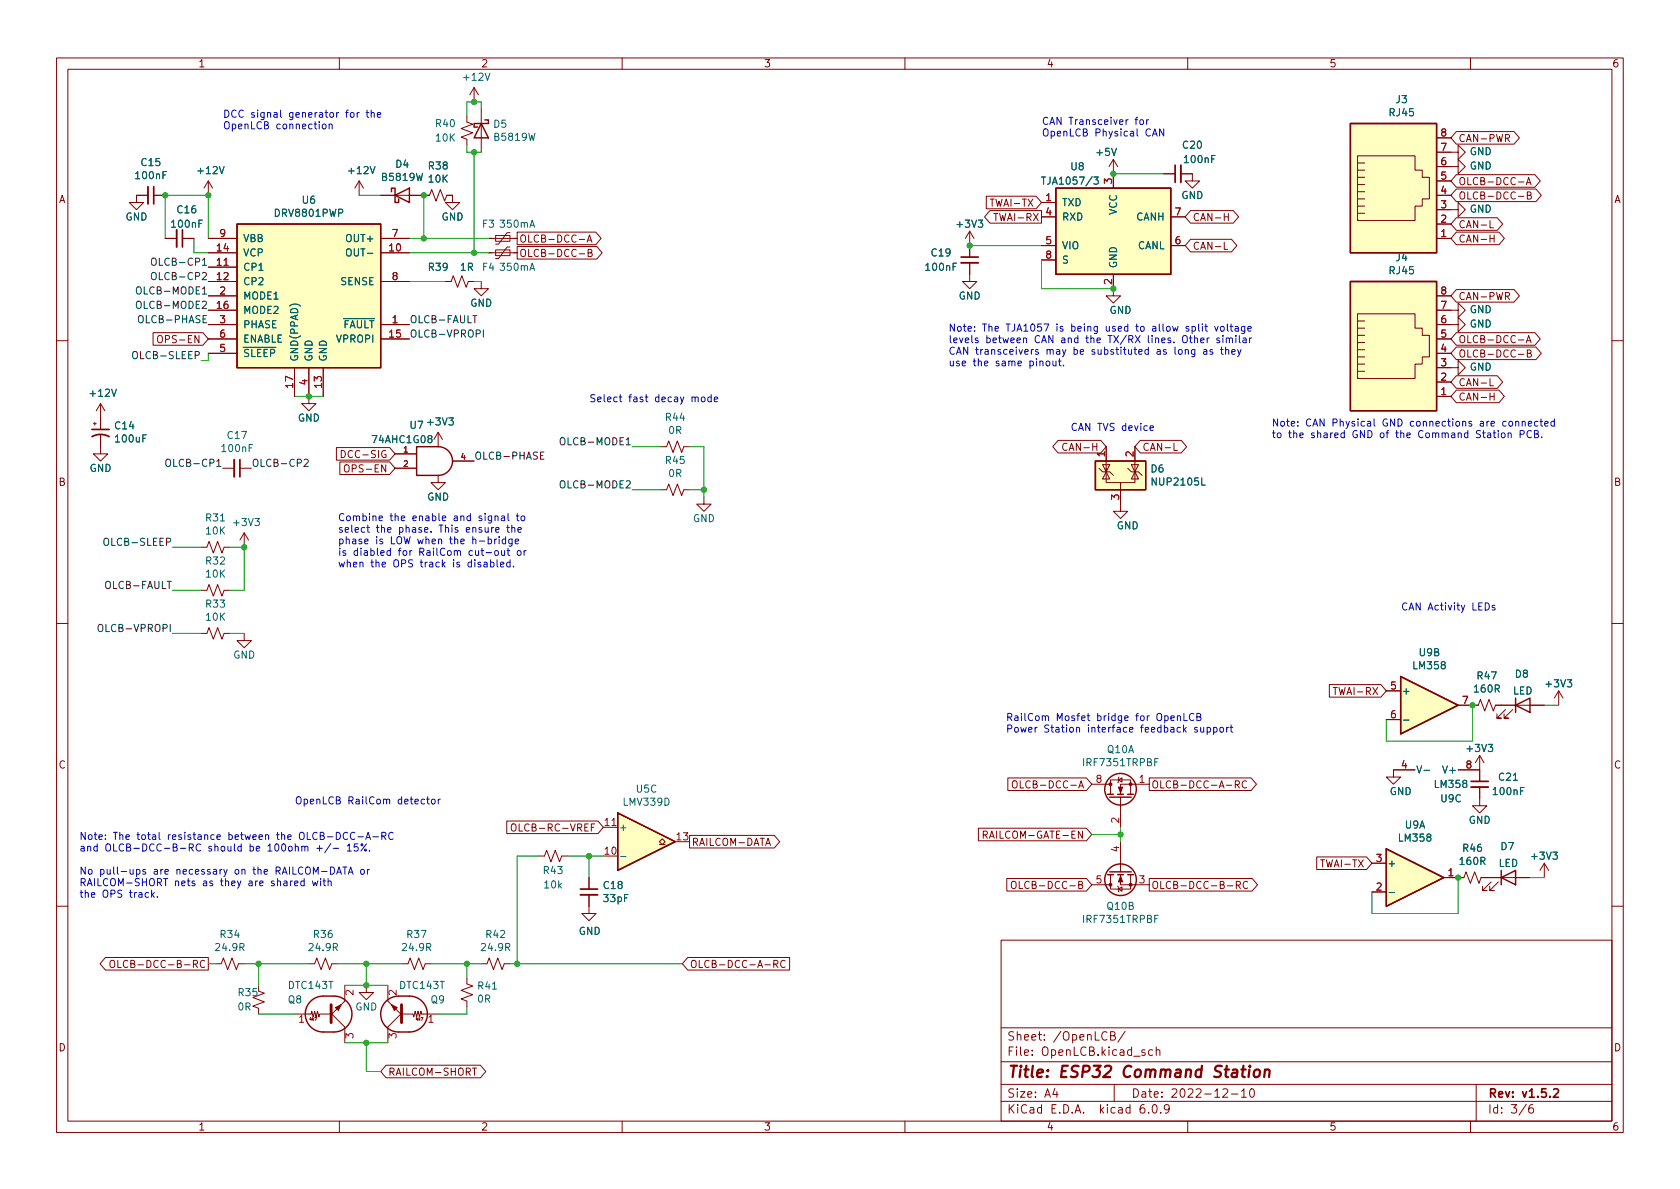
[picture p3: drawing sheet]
<svg xmlns="http://www.w3.org/2000/svg" width="297mm" height="210mm" viewBox="0 0 297 210" stroke-linecap="round" stroke-linejoin="round" font-family="sans-serif">
<g fill="none" stroke="#840000" stroke-width=".18">
<path d="M10 10.2h277v190.1h-277zM12 12.2h273v186.1h-273zM60 10.2v2M83.8 15.5l-.7 1.3M83.8 15.5v2.5M83.8 15.5l.8 1.3M85.1 19.3v7.6M110 10.2v2M160 10.2v2M210 10.2v2M260 10.2v2M26.2 34.5h-2.1v1.3h1.3l-1.3 1.3-1.2-1.3h1.2"/>
<path d="M27.2 34.5h2M36.8 32l-.7 1.3M36.8 32v2.5M36.8 32l.8 1.3M63.5 32l-.8 1.3M63.5 32v2.5M63.5 32l.8 1.3M67.3 34.5h8.6l.4-1 .8 2.1 .8-2.1 .7 2.1 .4-1.1h1v1.3h1.3l-1.3 1.3-1.3-1.3h1.3M82.5 20.6v1l1.1 .4-2.1 .7 2.1 .8-2.1 .8 1 .3v1M174.4 34.7h8.8l.9 1.1-.9 1.1h-8.8zM175 37.2h9.1v2.3h-9.1l-.9-1.2zM184.1 35.8h2.6"/>
<path d="M184.1 38.3h2.6M196.8 28.2l-.7 1.3M196.8 28.2v5.1M196.8 28.2l.8 1.3M205.7 30.7h2.1M207 38.3h2.5M208.8 30.7h2v1.3h1.3l-1.3 1.3-1.3-1.3h1.3M210.5 37.2h7.5l1 1.1-1 1.2h-7.5l-1-1.2zM216.5 38.3h.7M217.2 37.7v1.3M240 37.7h1.3M240 36.4h1.3"/>
<path d="M240 35.2h1.3M240 33.9h1.3M240 32.6h1.3M240 31.4h1.3M240 27.6h10.2v2.5h1.3v1.3h1.2v3.8h-1.2v1.2h-1.3v2.6h-10.2zM240 30.1h1.3M240 28.8h1.3M254 37.1h3.8v-1.3l1.3 1.3-1.3 1.2v-1.2M254 29.5h3.8v-1.3l1.3 1.3-1.3 1.2v-1.2M254 26.9h3.8v-1.3l1.3 1.3-1.3 1.3v-1.3M254 34.5h2.5M254 39.6h2.5"/>
<path d="M254 32h2.5M254 24.4h2.5M257.5 38.5h7.2l1 1.1-1 1.1h-7.2l-1-1.1zM257.5 23.3h10.2l1 1.1-1 1.1h-10.2l-1-1.1zM257.5 33.4h14.1l.9 1.1-.9 1.1h-14.1l-1-1.1zM257.5 30.9h13.9l.9 1.1-.9 1.1h-13.9l-1-1.1zM263.4 39v1.3h.7M266.2 24.4h.6l.1-.2-.1-.3-.6-.1v1.2M266.5 24.4l.4 .6M268.5 34.7h.9M268.5 32.2h.9M269.9 32.7l.4-1.3 .4 1.3"/>
<path d="M270 32.3h.6M270 34.5h.6l.1-.2-.1-.2-.6-.2v1.3h.5l.2-.1 .1-.3-.3-.3M27.1 58.8h8.8l.9 1.1-.9 1.1h-8.8zM28 59.4l.2-.1a.43 .43 0 0 1 .5 .5v.4a.42 .42 0 0 1-.4 .4 .42 .42 0 0 1-.4-.4v-.4zM29.2 42.2h2M32.3 42.2h2M36.8 49.8h5.1M36.8 59.9h5.1M36.8 57.4h5.1M36.8 54.9h5.1M36.8 52.3h5.1M36.8 42.2h5.1"/>
<path d="M36.8 44.7h5.1M36.8 47.2h5.1M67.3 49.8h5.1M67.3 59.9h5.1M67.3 57.4h5.1M67.3 42.2h5.1M67.3 44.7h5.1M78.7 49.8h1.1l.3-1 .8 2 .8-2 .7 2 .4-1h1M85.1 49.8v1.2h1.3l-1.3 1.3-1.3-1.3h1.3M86.4 42.2h5M86.4 44.7h5M87.6 44.2h2.6v1h-2.6z"/>
<path d="M87.6 41.7h2.6v1h-2.6zM90.2 43.7h-.5l-1.6 2h-.5M90.2 41.1h-.5l-1.6 2.1h-.5M91.4 43.6h14.1l1 1.1-1 1.1h-14.1zM91.4 41h13.9l1 1.2-1 1.1h-13.9zM102.4 44.9h1M102.4 42.3h1M103.8 42.8l.4-1.2 .5 1.2M103.9 42.5h.6M104 44.7l.5-.1 .2-.1-.1-.3-.6-.1v1.3h.5l.2-.2v-.3l-.3-.2M171.4 46.5v3.3h1.3l-1.3 1.2-1.2-1.2h1.2M171.4 40.9l-.7 1.3"/>
<path d="M171.4 40.9v4.6M171.4 40.9l.8 1.3M184.1 43.4h2.6M184.1 46h2.6M196.8 48.5v3.8h1.3l-1.3 1.3-1.2-1.3h1.2M207 43.4h2.5M210.5 42.3h7.2l1 1.1-1 1.1h-7.2l-1-1.1zM216.5 42.8v1.3h.6M240 59.3h1.3M240 55.5h10.2v2.5h1.3v1.3h1.2v3.8h-1.2v1.3h-1.3v2.5h-10.2zM240 58h1.3M240 56.8h1.3"/>
<path d="M254 54.9h3.8v-1.3l1.3 1.3-1.3 1.2v-1.2M254 57.4h3.8v-1.3l1.3 1.3-1.3 1.3v-1.3M254 59.9h2.5M254 52.3h2.5M254 42.2h2.5M257.5 58.8h13.9l.9 1.1-.9 1.1h-13.9l-1-1.1zM257.5 41h7.5l1 1.2-1 1.1h-7.5l-1-1.1zM257.5 51.2h10.2l1 1.1-1 1.1h-10.2l-1-1.1zM263.4 42.2h.8M264.2 41.6v1.2M266.2 52.4l.6-.1 .1-.2-.1-.3-.6-.1v1.3M266.5 52.4l.4 .6"/>
<path d="M10 60.2h2M16.5 74.9h.5M16.8 74.7v.5M17.8 77v3.3h1.2l-1.2 1.2-1.3-1.2h1.3M17.8 71.4l-.8 1.2M17.8 71.4v4.5M17.8 71.4l.7 1.2M36.8 62.5h5.1M52.1 65v5.1M54.6 65v6.4h1.3l-1.3 1.2-1.3-1.2h1.3M57.1 65v5.1M59.5 79.1h9.4l.9 1.2-.9 1.1h-9.4z"/>
<path d="M60.3 79.7a.64 .64 0 0 1 .8 .6 .64 .64 0 0 1-.8 .6zM77.5 76.4l-.8 1.3M77.5 76.4v2.6M77.5 76.4l.7 1.3M116.8 79h1.1l.3-1 .8 2 .8-2 .7 2 .4-1h1M187.1 77.9h7.5l1 1.1-1 1.1h-7.5l-1-1.1zM188.7 78.5a.6 .6 0 0 0-.9 .4 .6 .6 0 0 0 .6 .8l.3-.2M195.6 79v4.4M200.7 79v4.4M201.6 77.9h7.3l.9 1.1-.9 1.1h-7.3l-.9-1.1zM207.6 78.4v1.3h.6M240 65.7h1.3"/>
<path d="M240 64.4h1.3M240 63.1h1.3M240 61.8h1.3M240 60.6h1.3M254 65h3.8v-1.3l1.3 1.3-1.3 1.3v-1.3M254 70.1h2.5M254 67.6h2.5M254 62.5h2.5M257.5 66.4h7.2l1 1.2-1 1.1h-7.2l-1-1.1zM257.5 61.4h14.1l.9 1.1-.9 1.1h-14.1l-1-1.1zM257.5 69h7.5l1 1.1-1 1.1h-7.5l-1-1.1zM263.4 67v1.2h.7"/>
<path d="M263.4 70.1h.8M264.2 69.5v1.3M268.5 60.1h.9M268.5 62.7h.9M269.9 60.6l.4-1.3 .4 1.3M270 60.2h.6M270 62.5l.6-.1 .1-.2-.1-.2-.6-.1v1.2h.5l.2-.1 .1-.3-.3-.2M285 60.2h2M35.6 96.8h1l.4-1 .7 2 .8-2 .7 2 .4-1h1M39.4 82.8h2M42.4 82.8h2M43.2 94.2l-.8 1.3"/>
<path d="M43.2 94.2v2.6M43.2 94.2l.7 1.3M60.1 81.7h8.8l.9 1.1-.9 1.1h-8.8zM61.1 82.3l.1-.1a.43 .43 0 0 1 .5 .4v.4a.42 .42 0 0 1-.4 .5 .42 .42 0 0 1-.4-.5v-.4zM69.8 80.3h3.9M69.8 82.8h3.9M77.5 84.1v1.2h1.2l-1.2 1.3-1.3-1.3h1.3M80 81.5h3.8M116.8 86.6h1.1l.3-1 .8 2 .8-2 .7 2 .4-1h1M124.5 87.9v1.2h1.2l-1.2 1.3-1.3-1.3h1.3M194.3 82.8l.6 .6h1.3l.6 .7M195.6 83.4v1.9h5.1v-1.9"/>
<path d="M195.6 83.4l.6 1.3h-1.3zM195.6 82.8v.6l.6-1.2h-1.3l.7 1.2M198.1 85.3v5.1h1.3l-1.3 1.3-1.3-1.3h1.3M199.4 82.8l.6 .6h1.3l.6 .7M200 82.2h1.3l-.6 1.2zM200.7 83.4l.6 1.3h-1.3zM10 110.2h2M35.6 112h1l.4-1 .7 2 .8-2 .7 2 .4-1h1M35.6 104.4h1l.4-1 .7 2 .8-2 .7 2 .4-1h1M43.2 112v1.3h1.2l-1.2 1.2-1.3-1.2h1.3M285 110.2h2M178.2 137.6h13.9l.9 1.1-.9 1.1h-13.9z"/>
<path d="M179.1 138.3l.2-.2a.43 .43 0 0 1 .5 .4v.4a.42 .42 0 0 1-.4 .5 .42 .42 0 0 1-.4-.5zM193 138.7h3.3M197.7 137.9l.7-.4v.8zM197.9 137.4l-.2 .1v.8l-.1 .1M203.2 138.7h-5.1v1.8M203.2 137.6h18l1 1.1-1 1.1h-18zM218.4 138.7h.6l.1-.2v-.3l-.7-.1v1.2M218.7 138.7l.4 .6M220.4 138.2a.6 .6 0 0 0-.8 .4 .6 .6 0 0 0 .6 .7l.2-.1M235 121.1h9.2l.9 1.1-.9 1.1h-9.2zM245.1 122.2h2.5M245.1 127.2h2.5"/>
<path d="M250.2 136.1h-3.8v1.3h1.2l-1.2 1.3-1.3-1.3h1.3M257.8 124.7h3.6l.3-1 .8 2 .8-2 .7 2 .4-1h8.6M257.8 136.1h3.8M261.6 139.2v3.3h1.3l-1.3 1.3-1.3-1.3h1.3M261.6 133.6v4.6M261.6 133.6l-.7 1.3M261.6 133.6l.8 1.3M266.2 125.5l-1.5 1.5h.7h-.7v-.8M267.5 125.5l-1.6 1.5h.8h-.8v-.8M275.6 122.2l-.8 1.2M275.6 122.2v2.5M275.6 122.2l.8 1.2"/>
<path d="M89.6 145.2h16.1l1 1.1-1 1.1h-16.1zM90.5 145.9l.2-.2a.43 .43 0 0 1 .5 .4v.4a.42 .42 0 0 1-.4 .5 .42 .42 0 0 1-.4-.5zM95.2 151.4h1.1l.3-1 .8 2 .8-2 .7 2 .4-1h1M104.1 158.2v3.3h1.3l-1.3 1.3-1.2-1.3h1.2M104.1 155.2v2M106.7 146.3h2.5M116.6 149.3h.5l-.5-.5 .5-.5 .5 .5-.5 .5h.5M121.9 147.7h15l1 1.1-1 1.1h-15zM135.4 149.5l.4-1.3 .4 1.3M173 146.5h19.1l.9 1.1-.9 1.1h-19.1zM173.9 147.6h.6l.1-.2-.1-.3-.6-.1v1.2M174.2 147.6l.4 .6"/>
<path d="M178 155.3h14.1l.9 1.2-.9 1.1h-14.1zM178.9 156l.2-.1a.43 .43 0 0 1 .6 .4v.4a.42 .42 0 0 1-.5 .4 .42 .42 0 0 1-.4-.4zM193 156.5h3.3M196.3 140.5v-2.6h3.6v2.6M196.3 154.7v2.5h3.6v-2.5M197.6 156.7l.1 .1v.8l.2 .1M197.7 157.2l.7-.4v.8zM198.1 154.7v1.8h5.1M198.1 141v5.3M198.1 148.8v5.4M203.2 155.3h18.2l.9 1.2-.9 1.1h-18.2zM218.6 156.5h.6l.1-.2v-.3l-.7-.1v1.2"/>
<path d="M218.9 156.5l.4 .6M220.6 156a.6 .6 0 0 0-.8 .4 .6 .6 0 0 0 .5 .7l.3-.1M232.8 151.5h8.8l1 1.1-1 1.2h-8.8zM242.6 157.7h2.5M242.6 152.6h2.5M255.3 155.2h3.5l.4-1 .8 2 .7-2 .8 2 .4-1h8.6M263.7 156l-1.6 1.5h.8h-.8v-.8M264.9 156l-1.5 1.5h.8h-.8v-.8M273 152.6l-.7 1.3M273 152.6v2.6M273 152.6l.8 1.3M10 160.2h2"/>
<path d="M18.6 169.3h18.2v2.2h-18.2l-.9-1.1zM19.5 170l.2-.2a.43 .43 0 0 1 .6 .4v.5a.42 .42 0 0 1-.4 .4 .42 .42 0 0 1-.5-.4zM20.8 169.8v1.3h.6M38.1 170.4h1l.4-1 .8 2 .7-2 .8 2 .4-1h1M45.7 174.2v1.1l1 .3-2 .8 2 .8-2 .7 1 .4v1M52.1 179.3h2.9l.1-.5 .3 1 .2-1 .3 1 .2-1 .3 1 .1-.5h1.9M54.6 170.4h1l.4-1 .8 2 .7-2 .8 2 .4-1h1M58.4 179.1l2.6 2.5v2.8M61 174.2v2.8l-2.6 2.6M64.8 174.2v1.3h1.2l-1.2 1.3-1.3-1.3h1.3M68.6 174.2v2.8l2.5 2.6M71.1 170.4h1l.4-1 .8 2 .7-2 .8 2 .4-1h1"/>
<path d="M71.1 179.3h1.9l.2 .5 .2-1 .3 1 .2-1 .3 1 .2-1 .1 .5h3M71.1 179.1l-2.5 2.5v2.8M82.5 173v1l1.1 .4-2.1 .7 2.1 .8-2.1 .8 1 .3v1M85.1 170.4h1l.4-1 .7 2 .8-2 .8 2 .4-1h1M121.6 169.3h18v2.2h-18l-1-1.1zM136.8 170.5l.6-.1 .1-.2v-.3l-.7-.1v1.3M137.1 170.5l.4 .6M138.8 169.9a.6 .6 0 0 0-.8 .5 .6 .6 0 0 0 .6 .7l.2-.1M177 166.3h108v32h-108zM285 160.2h2M60 198.3v2M68.3 188.4h16.6l1 1.1-1 1.1h-16.6l-1-1.1z"/>
<path d="M83.5 188.9h.8M110 198.3v2M160 198.3v2M177 194.8h108M177 191.8h108M177 187.8h108M177 181.8h108M186.5 192.5l-.4 1h1M186.9 193v1M196.4 183.1h.5l.2-.1v-.3l-.1-.2-.6-.1v1.5h.5l.3-.3a.39 .39 0 0 0-.3-.5M197 191.8v3M198.9 182.4l-1.3 1.9"/>
<path d="M202.3 195.3a.59 .59 0 0 0-.7 .7v.5l.1 .3h.4l.3-.1v-.5l-.1-.2-.4-.1-.3 .3M202.4 185.7l-.3-.1-.2 .2v.3l.5 .1v.4h-.5M203.1 196.7v.1M203.8 185.7l-.4-.1-.3 .3v.4l.1 .3h.6M203.9 195.4l.2-.1a.81 .81 0 0 1 .6 .7 .81 .81 0 0 1-.3 .8h-.2a.81 .81 0 0 1-.6-.6 .81 .81 0 0 1 .3-.8zM204.4 185.8l.2-.2 .4 .1 .1 .9M204.4 185.1v1.5M205.2 196.7v.1M206.7 196l-.3 .3h-.3l-.2-.3 .1-.6 .4-.1 .2 .2a.99 .99 0 0 1-.3 1.3h-.3M210 198.3v2M216.2 192.7l.6-.2 .2 .2 .1 .3-1 1h1M217.7 193.5h1.2"/>
<path d="M219.5 193l.4-.5v1.5M219.5 194h.9M221.1 192.7l.2-.2a.81 .81 0 0 1 .6 .7 .81 .81 0 0 1-.3 .8h-.2a.81 .81 0 0 1-.3-1.3zM260 198.3v2M261 191.8v6.5M269.9 195.3l-1.3 1.9M271 195.3a.6 .6 0 0 0-.7 .7v.5l.1 .3h.5l.2-.1 .1-.5-.2-.2-.4-.1-.3 .3"/>
</g>
<path d="M27.2 33v3.1M207.8 29.2v3.1M32.3 40.6v3.1M169.9 45.5h3.1M16.3 75.9h3M16.3 77.2a3.2 3.2 0 0 1 3 0M42.4 81.3v3M260.1 138.2h3M102.6 157.2h3.1M274.7 192.7l.6-.2 .2 .2 .1 .3-1 1h1" fill="none" stroke="#840000" stroke-width=".3"/>
<path d="M219.5 189.1h.8M219.9 188.5l-.3 1.7 .1 .2 .4 .1M220.9 189.1l-.1 1.4M221 188.5l-.1 .1 .1 .1 .1-.1-.1-.1v.2M221.8 189.3a.52 .52 0 0 1 .6-.2 .52 .52 0 0 1 .4 .4l-.1 .6a.55 .55 0 0 1-.5 .4 .55 .55 0 0 1-.5-.4zM223.7 189.3a.49 .49 0 0 1 .8 .1l-.1 1.1M223.7 189.1l-.2 1.4" fill="none" stroke="#840000" stroke-width=".4"/>
<g fill="none" stroke="#840000" stroke-width=".25">
<path d="M41.9 39.6h25.4v25.4h-25.4zM69.2 33.9v-.6h.6v2.5h.7v-.6M69.8 34.5l2.6-1.2v2.5zM85.1 21.8l1.3 2.6h-2.6zM85.7 21.2h.7v.6h-2.6v.7h.7M186.7 33.3h20.3v15.2h-20.3zM238.8 21.8h15.2v22.9h-15.2zM238.8 49.8h15.2v22.8h-15.2zM73.7 79h3.8a2.54 2.54 0 0 1 2.5 2.5 2.54 2.54 0 0 1-2.5 2.6h-3.8zM193.7 81.5h8.9v5.1h-8.9zM247.6 119.6l10.2 5.1-10.2 5.1zM268 124.7l2.5-1.3v2.6z"/>
<path d="M268 123.4v2.6M109.2 143.8l10.2 5-10.2 5.1zM195.8 140.5h1M195.8 154.7h1M196.2 141h3.8M196.2 154.2h3.8M197.6 140.5h1M197.6 154.7h1M199.4 140.5h1M199.4 154.7h1M245.1 150.1l10.2 5.1-10.2 5.1zM265.4 155.2l2.6-1.3v2.6z"/>
<path d="M265.4 153.9v2.6M54.9 177.1a3.2 3.2 0 0 1 2.2-1h2a3.2 3.2 0 0 1 3.1 3.2 3.2 3.2 0 0 1-3.1 3.2h-2a3.2 3.2 0 0 1-2.9-2 3.2 3.2 0 0 1 .7-3.4zM70.5 176.1a3.2 3.2 0 0 0-3.2 3.2 3.2 3.2 0 0 0 3.2 3.2M70.5 176.1h1.9a3.2 3.2 0 0 1 3.2 3.2 3.2 3.2 0 0 1-3.2 3.2h-1.9"/>
<circle cx="198.1" cy="139.6" r="2.79"/>
<circle cx="198.1" cy="155.6" r="2.79"/>
</g>
<g fill="#ffffc2" stroke="#ffffc2" stroke-width=".18">
<path d="M245.1 150.1l10.2 5.1-10.2 5.1z"/>
<path d="M247.6 119.6l10.2 5.1-10.2 5.1z"/>
<path d="M238.8 49.8h15.2v22.8h-15.2z"/>
<path d="M193.7 81.5h8.9v5.1h-8.9z"/>
<path d="M238.8 21.8h15.2v22.9h-15.2z"/>
<path d="M186.7 33.3h20.3v15.2h-20.3z"/>
<path d="M109.2 143.8l10.2 5-10.2 5.1z"/>
<path d="M41.9 39.6h25.4v25.4h-25.4z"/>
</g>
<path d="M184.1 31.3h.8M193.4 31.3h.8l-.4 .5 .3 .1v.6l-.2 .1-.5-.1M61.4 44.1l.2-.1a.43 .43 0 0 1 .5 .4v.4a.42 .42 0 0 1-.4 .5 .42 .42 0 0 1-.4-.5v-.4zM248.2 127.3h.9M251.8 136.2h1M109.7 151.5h1M245.6 157.8h1" fill="none" stroke="#006464" stroke-width=".18"/>
<g fill="#840000" stroke="#840000" stroke-width=".18">
<path d="M197.7 139.2h.8l-.4 1z"/>
<path d="M59.3 178.2l1-.5-.5 1z"/>
<path d="M69.2 177.7l1 .5-.5 .5z"/>
<path d="M198.1 154.9l.4 1.1h-.8z"/>
<circle cx="199.9" cy="138.7" r=".25"/>
<circle cx="196.3" cy="138.7" r=".25"/>
<circle cx="199.9" cy="156.5" r=".25"/>
<circle cx="196.3" cy="156.5" r=".25"/>
</g>
<path d="M26.2 33v3.1M208.8 29.2v3.1M31.2 40.6v3.1M169.9 46.5h3.1M41.4 81.3v3M260.1 139.2h3M102.6 158.2h3.1" fill="none" stroke="#840000" stroke-width=".33"/>
<g fill="#840000" stroke="#840000" stroke-width=".51">
<path d="M58.5 177.7v3.1z"/>
<path d="M71 177.7v3.1z"/>
</g>
<g fill="none" stroke="#0f0f0f" stroke-width=".18">
<path d="M24.2 53.4l.2-.1a.43 .43 0 0 1 .6 .4v.4a.42 .42 0 0 1-.5 .5 .42 .42 0 0 1-.4-.5zM24.2 50.9l.2-.2a.43 .43 0 0 1 .6 .5v.4a.42 .42 0 0 1-.5 .4 .42 .42 0 0 1-.4-.4zM24.7 55.9l.1-.1a.43 .43 0 0 1 .5 .4v.5a.42 .42 0 0 1-.4 .4 .42 .42 0 0 1-.4-.4v-.5zM27 45.7l.1-.1a.43 .43 0 0 1 .5 .5v.4a.42 .42 0 0 1-.4 .4 .42 .42 0 0 1-.4-.4v-.4zM27 48.2h.1a.43 .43 0 0 1 .5 .4v.4a.42 .42 0 0 1-.4 .5 .42 .42 0 0 1-.4-.5v-.4zM83.6 55.8h.7M85.5 58.3v1.3M23.6 62.2h.2a.43 .43 0 0 1 .5 .4v.4a.42 .42 0 0 1-.4 .4 .42 .42 0 0 1-.5-.4v-.4zM96.2 79.9h-.6v1.3h.6M99.2 77.5l.1-.1a.43 .43 0 0 1 .6 .4v.4a.42 .42 0 0 1-.4 .5 .42 .42 0 0 1-.5-.5v-.4zM18.6 95.2h.1a.43 .43 0 0 1 .5 .4v.4a.42 .42 0 0 1-.4 .5 .42 .42 0 0 1-.4-.5v-.4zM29.5 81.3l.1-.1a.43 .43 0 0 1 .6 .4v.5a.42 .42 0 0 1-.5 .4 .42 .42 0 0 1-.4-.4v-.5z"/>
<path d="M53.8 81.3l.5-.1 .2 .4-.8 .9h.8M95.6 80.5h.4M99.2 85.1l.1-.1a.43 .43 0 0 1 .6 .4v.5a.42 .42 0 0 1-.4 .4 .42 .42 0 0 1-.5-.4v-.5zM17.5 110.5l.1-.1a.43 .43 0 0 1 .6 .4v.5a.42 .42 0 0 1-.4 .4 .42 .42 0 0 1-.5-.4v-.5z"/>
</g>
<g fill="none" stroke="#0000c2" stroke-width=".18">
<path d="M62.1 20l.3-.1 .2 .2v.4l-.2 .2h-.3l-.2-.2zM63.2 19.9v.8M63.5 19.9l-.3 .2M64.7 19.9h.5M64.9 19.5v1.1l.3 .1M65.6 19.5v1.2M57 22.1l.2-.2 .4 .2v.4l-.1 .2-.3 .1-.2-.1zM58.2 22.1l.2-.2 .3 .1v.8M58.2 21.9v.9M65.6 20l.2-.1 .3 .1 .1 .7M66.7 20.3l.6-.1v-.2l-.4-.1-.2 .2 .1 .6h.5M200.7 21.2h.5"/>
<path d="M201.2 20.7l-.3 .2v1.1M201.6 21.2h.3l.3 .2v.4l-.3 .2h-.3l-.1-.2zM202.7 21.2v.8M203.1 21.2l-.4 .2M203.8 24.1l.4-1.3 .4 1.3M203.9 23.7h.6M205.8 22.8v1.3l-.8-1.3v1.3M210.8 57.8l.3-.1 .3 .3-.1 .5h-.5M210.8 57.7v1.3M211.2 59.9l.2-.1h.3v.8M211.9 57.3v1.1l.2 .2M212.6 57.3v.1"/>
<path d="M212.6 57.7v.9M213 57.7h.5M213.2 57.3v1.1l.3 .2M213.4 59.8v.8M213.8 59.8l-.4 .2M214.8 57.7l.3 .9 .3-.9M215.6 59.8h-.3l-.2 .1 .1 .2 .4 .1v.3h-.5M215.9 57.8l.3-.1 .3 .3v.3l-.3 .3-.3-.1-.1-.2zM216.2 59.3v.2M216.2 59.8v.8M216.8 59.9l.2-.1h.3l.1 .8M216.8 59.8v.8"/>
<path d="M217 57.3v1.1l.2 .2M217.4 59.9l.1-.1h.4v.8M217.5 57.7h.5M217.7 57.3v1.1l.3 .2M218.4 57.8h.5v.8M218.5 59.3v.2M218.5 59.8v.8M218.9 58l-.4 .1-.2 .2 .2 .3 .4-.1M219.1 59.3v1.1l.2 .2M219.8 59.8h.5v.8M220.1 57.7v1l-.3 .3-.3-.1M220.1 57.8l-.4-.1-.2 .3 .1 .5h.5"/>
<path d="M220.6 58.1l.6-.1v-.2l-.4-.1-.2 .2 .1 .6h.5M220.9 59.8v.8M221.3 59.8l-.4 .2M122.9 70.4l.2-.2 .3 .1v.7M124.1 70.3l.3-.1 .3 .2v.4l-.3 .2h-.3l-.1-.2zM125.7 70.3l-.3-.1-.3 .2 .2 .6h.4M125.7 69.8v1.2M126.3 70.6l.6-.1-.1-.2-.3-.1-.2 .2 .1 .6h.4M185.1 63.9h.3l.2 .2v.4l-.2 .2-.3-.1-.1-.1zM186.2 63.9v.7l.3 .1 .2-.1M186.7 63.9v.8M187.1 63.9h.5"/>
<path d="M187.3 63.4v1.1l.3 .2M188 64.6v.1M203.3 75.7l.6-.1v-.3h-.4l-.2 .2 .1 .6h.5M209.6 61.9l.1-.1 .3 .1 .1 .8M211.3 61.8v1l-.3 .3-.3-.1M211.3 61.9l-.4-.1-.2 .2 .1 .6h.5M212.3 60.2l.6-.1-.1-.3h-.3l-.2 .1v.6h.5M212.8 61.9h.5l.1 .8M213.4 62.1l-.4 .1-.2 .2 .2 .3 .4-.1M214.4 61.9l-.3-.1-.2 .2 .1 .2 .4 .1v.3h-.5M215.8 61.8h.5M216 61.4v1.1l.3 .2"/>
<path d="M216.7 61.9l.2-.1 .3 .1v.8M216.7 61.4v1.3M217.8 62.2l.6-.1-.1-.2-.3-.1-.2 .2 .1 .6h.4M218.8 61.8l.3 .9M219.4 61.8l-.4 1.2-.2 .1M220.3 60.1h-.4l-.2 .2 .2 .3 .4-.1M264 76.6h.5M264.2 76.1v1.1l.3 .2M264.9 76.6v.8M265.5 76.7l.2-.1 .3 .1 .1 .5-.1 .1-.3 .1-.2-.1zM266.7 76.7l.1-.1h.3l.1 .8M266.7 76.6v.8"/>
<path d="M266.8 74.6l.2-.1 .4 .1v.5l-.1 .2-.3 .1-.2-.2zM268 74.6l.2-.1 .3 .1v.8M268 74.5v.9M268.8 76.8l.6-.1 .1-.1-.1-.4-.6-.1v1.3M269.1 74.6l.2-.1 .3 .1 .1 .8M269.1 74.5v.9M270.2 74.9l.6-.1v-.2l-.4-.1-.2 .2 .1 .6h.5M270.8 76.2a.6 .6 0 0 0-.9 .5 .6 .6 0 0 0 .6 .7l.3-.1M271.3 76.7h.6l.1-.2-.1-.3-.6-.1v1.3h.5l.2-.1v-.3l-.3-.3M271.9 74.6l-.3-.1-.3 .2 .1 .6h.5M272.3 74.5h.5M272.5 74.1v1.1l.3 .2"/>
<path d="M272.6 77.3v.1M273.1 74.9l.6-.1v-.2l-.4-.1-.2 .2 .1 .6h.5M274.8 74.6l-.3-.1-.3 .2 .1 .6h.5M274.8 74.1v1.3M85.6 99.5h.5v.8M85.8 93.3v.8h.3l.2-.1M86 97.7h.9M86.1 99.7l-.4 .1-.2 .2 .2 .3 .4-.1M86.3 95.4l.4-.1 .2 .3-.1 .5h-.5M86.3 93.3v.8M86.3 94.9v1.3M86.7 99.5l.4-.1 .2 .3-.1 .5h-.5"/>
<path d="M86.7 99v1.3M86.9 91.2v1.1l-.2 .2-.3-.1M86.9 91.3l-.3-.1-.3 .3 .1 .5h.5M86.9 93.3v.8M87.3 93.3l-.4 .2M87.5 95.3v.9M87.5 91.4l.2-.2 .3 .1 .1 .8M87.5 97.5l.2-.1 .4 .1v.5l-.1 .2h-.3l-.2-.1zM87.5 91.2v.9M87.6 93.7l.7-.1-.1-.3h-.4l-.2 .2 .1 .6h.5M87.8 95.3l-.3 .3M87.9 99v1.1l.2 .2"/>
<path d="M88.3 94.9v.1M88.3 95.3v.9M88.5 99.8l.6-.1-.1-.2-.3-.1-.2 .2 .1 .6h.4M88.7 91.3h.5v.8M88.7 97.4v.8h.3l.2-.1M89.2 91.5l-.4 .1-.2 .2 .2 .3 .4-.1M89.2 97.4v.8M89.4 95.4l-.4-.1-.2 .3 .1 .5h.5M89.4 94.9v1.3M89.6 93.3h.5M89.6 97.4h.5M89.8 92.9v1l.3 .2"/>
<path d="M89.8 90.8v1.1l.2 .2M89.8 96.9v1.1l.3 .2M90.2 99.5l-.4-.1-.2 .3 .1 .5h.5M90.2 99v1.3M90.5 93.4l.2-.1h.3v.8M90.5 92.9v1.2M90.5 95.3v1l-.2 .3-.3-.1M90.5 95.4l-.3-.1-.3 .3 .2 .5h.4M91.1 95.7l.6-.1-.1-.2-.3-.1-.2 .2 .1 .6h.4M91.3 91.2h.5M91.5 90.8v1.1l.3 .2M91.6 93.7l.6-.1-.1-.3h-.3l-.2 .2v.6h.5"/>
<path d="M91.6 97.4h.3l.2 .2v.4l-.2 .2h-.3l-.1-.2zM92.2 91.3l.3-.1 .3 .3v.3l-.3 .3-.3-.1-.1-.2zM92.7 97.4v.8M93 97.4l-.3 .2M90.8 100.1v.2M262.6 106.6a.64 .64 0 0 1 .7 .6 .64 .64 0 0 1-.7 .7zM264.3 107.1l-.3-.1-.2 .2 .1 .2 .4 .1v.3h-.5M207 127l.6-.1v-.3h-.4l-.2 .2 .1 .6h.5M208.2 126.7l.2-.1h.3v.8M208.2 126.6v.8M209.3 126.2v1.2h.6M211.1 126.3a.6 .6 0 0 0-.9 .4 .6 .6 0 0 0 .6 .7l.3-.1"/>
<path d="M211.6 126.8l.6-.1 .1-.2-.1-.2-.6-.1v1.2h.5l.2-.1v-.3l-.3-.2M211.7 128.7l-.3-.1-.2 .2 .1 .2 .4 .1v.3h-.5M212.3 128.6v.8l.4 .1 .1-.2M212.8 128.6v.9M213.4 128.7l.4-.1 .2 .3-.1 .5h-.5M213.4 128.6v1.3M214.6 128.7l.3-.1 .3 .3-.1 .5h-.5M214.6 128.6v1.3M215.8 128.7l.3-.1 .2 .3v.3l-.2 .3-.3-.1-.1-.2zM216.9 128.6v.9M217.2 128.6l-.3 .3M217.5 128.6h.5"/>
<path d="M217.7 128.2v1.1l.3 .2M26.3 157.9l-.4-.1-.2 .3 .1 .5h.5M26.8 157.4v1.3M26.9 158.2l.4 .5M27.3 157.8l-.5 .5M27.8 158.6v.1M52.1 156.2l.6-.1-.1-.3h-.3l-.2 .2v.6h.5M53.8 155.8h-.4l-.2 .2 .1 .6h.5M53.8 155.4v1.2M53.9 149.8l.2-.1h.3v.8M55.2 155.8l.3 .8 .2-.6 .3 .6 .2-.8M56 150h1"/>
<path d="M56.5 149.5v1M56.7 155.4v.1M56.7 155.8v.8M56.9 154.1h.9M57.1 155.8h.5M57.3 155.4v1.1l.3 .1M58 155.9l.2-.1h.3l.1 .8M58 155.4v1.2M58.4 153.3a.64 .64 0 0 1 .8 .7 .64 .64 0 0 1-.8 .6zM58.5 149.2l-1.1 1.6M58.9 150h1M59.5 147.2a.64 .64 0 0 1 .7 .6 .64 .64 0 0 1-.7 .7z"/>
<path d="M59.5 154.6l.4-1.3 .5 1.3M59.6 154.2h.7M60.6 153.3h.7M61 153.3v1.3M61.4 149.6l.4-.4v1.3M61.4 150.5h.7M61.5 147.3a.6 .6 0 0 0-.9 .4 .6 .6 0 0 0 .6 .8l.3-.2M61.6 154.6l.4-1.3 .4 1.3M61.7 154.2h.6M62.7 147.3a.6 .6 0 0 0-.8 .4 .6 .6 0 0 0 .6 .8l.2-.2M63.3 149.2h-.6l-.1 .6 .2-.1 .4 .1 .1 .2v.4l-.2 .1-.5-.1M63.3 148h.9"/>
<path d="M63.9 153.8l.3-.1 .2 .3v.3l-.2 .3-.3-.1-.1-.2zM64.7 148.5l.4-1.3 .4 1.3M64.8 148.1h.6M64.8 149.2l-1 1.3M65 153.7v.9M65.3 150.4v.1M65.3 153.7l-.3 .3M65.9 148h1M67.5 147.8h.6l.1-.2v-.3l-.7-.1v1.3M67.8 147.8l.4 .7M69.5 147.3a.6 .6 0 0 0-.8 .4 .6 .6 0 0 0 .6 .8l.2-.2M75.1 141.4l-.4-.1-.2 .3 .1 .5h.5"/>
<path d="M75.4 141.3h.5M75.6 140.9v1.1l.3 .2M76.4 141.4l.3-.1 .2 .3v.3l-.2 .3-.3-.1-.1-.2zM77.5 141.3v.9M77.8 141.3l-.3 .3"/>
<circle cx="64" cy="149.4" r=".18"/>
<circle cx="64.6" cy="150.3" r=".18"/>
</g>
<g fill="none" stroke="#009600" stroke-width=".18">
<path d="M85.1 19.3v-1.3h-2.6v2.6M63.5 34.5h3.8M74.9 34.5v7.7M82.5 25.6v1.3h2.6M83.8 26.9v17.8M196.8 30.7h8.9M29.2 42.2v-7.7h7.6v7.7M34.3 42.2v2.5h2.5M72.4 44.7h14M72.4 42.2h14M72.4 49.8h6.3M83.8 49.8h1.3"/>
<path d="M171.4 43.4h12.7M184.1 46v5h12.7M36.8 62.5v1.2h-1.2M52.1 70.1h5M111.8 79h5M121.9 79h2.6v8.9M30.5 96.8h5.1M40.6 96.8h2.6v7.6h-2.6M111.8 86.6h5M121.9 86.6h2.6M30.5 104.4h5.1M30.5 112h5.1"/>
<path d="M40.6 112h2.6M260.3 124.7v6.4h-15.2v-3.9M273 124.7h2.6M95.2 151.4h-3.8v19M100.3 151.4h6.4M104.1 151.4v3.8M193 147.6h5.1M198.1 146.3v2.5M257.8 155.2v6.3h-15.2v-3.8M270.5 155.2h2.5M36.8 170.4h1.3M43.2 170.4h11.4"/>
<path d="M45.7 179.3h6.4M45.7 170.4v3.8M59.7 170.4h11.4M61 174.2h7.6M64.8 170.4v3.8M76.2 170.4h8.9M82.5 178v1.3h-5M82.5 170.4v2.6M90.2 170.4h30.4M61 184.4h7.6M64.8 184.4v5.1h2.5"/>
</g>
<g fill="#009600" stroke="#009600" stroke-width=".18">
<circle cx="82.5" cy="170.4" r=".46"/>
<circle cx="91.4" cy="170.4" r=".46"/>
<circle cx="64.8" cy="174.2" r=".46"/>
<circle cx="64.8" cy="184.4" r=".46"/>
<circle cx="124.5" cy="86.6" r=".46"/>
<circle cx="171.4" cy="43.4" r=".46"/>
<circle cx="104.1" cy="151.4" r=".46"/>
<circle cx="83.8" cy="18" r=".46"/>
<circle cx="29.2" cy="34.5" r=".46"/>
<circle cx="36.8" cy="34.5" r=".46"/>
<circle cx="54.6" cy="70.1" r=".46"/>
<circle cx="45.7" cy="170.4" r=".46"/>
<circle cx="43.2" cy="96.8" r=".46"/>
<circle cx="198.1" cy="147.6" r=".46"/>
<circle cx="260.3" cy="124.7" r=".46"/>
<circle cx="257.8" cy="155.2" r=".46"/>
<circle cx="74.9" cy="42.2" r=".46"/>
<circle cx="83.8" cy="44.7" r=".46"/>
<circle cx="74.9" cy="34.5" r=".46"/>
<circle cx="83.8" cy="26.9" r=".46"/>
<circle cx="196.8" cy="51" r=".46"/>
<circle cx="196.8" cy="30.7" r=".46"/>
<circle cx="64.8" cy="170.4" r=".46"/>
</g>
<text font-size="2.8" fill="#840000" x="178" y="190.6">Title: ESP32 Command Station</text>
<g font-size="2.1" fill="#840000">
<text x="178" y="184">Sheet: /OpenLCB/</text>
<text x="178" y="186.7">File: OpenLCB.kicad_sch</text>
<text x="178" y="196.9">KiCad E.D.A. kicad 6.0.9</text>
<text x="178" y="194.1">Size: A4</text>
<text x="200" y="194.1">Date: 2022-12-10</text>
<text x="263" y="194.1">Rev: v1.5.2</text>
<text x="263" y="196.9">Id: 3/6</text>
</g>
<g font-size="1.8" fill="#840000">
<text x="35" y="11.9">1</text>
<text x="85" y="11.9">2</text>
<text x="135" y="11.9">3</text>
<text x="185" y="11.9">4</text>
<text x="235" y="11.9">5</text>
<text x="285" y="11.9">6</text>
<text x="257.8" y="25.1">CAN-PWR</text>
<text x="10.3" y="35.9">A</text>
<text x="257.8" y="35.3">OLCB-DCC-B</text>
<text x="257.8" y="32.7">OLCB-DCC-A</text>
<text x="285.3" y="35.9">A</text>
<text x="175.5" y="36.5">TWAI-TX</text>
<text x="176.3" y="39.1">TWAI-RX</text>
<text x="210.8" y="39.1">CAN-H</text>
<text x="257.8" y="40.3">CAN-L</text>
<text x="91.8" y="45.4">OLCB-DCC-B</text>
<text x="91.8" y="42.9">OLCB-DCC-A</text>
<text x="210.8" y="44.2">CAN-L</text>
<text x="257.8" y="42.9">CAN-H</text>
<text x="257.8" y="53">CAN-PWR</text>
<text x="28.8" y="60.7">OPS-EN</text>
<text x="257.8" y="60.7">OLCB-DCC-A</text>
<text x="257.8" y="63.2">OLCB-DCC-B</text>
<text x="257.8" y="68.3">CAN-L</text>
<text x="257.8" y="70.8">CAN-H</text>
<text x="61.1" y="81">DCC-SIG</text>
<text x="61.8" y="83.5">OPS-EN</text>
<text x="188.6" y="79.7">CAN-H</text>
<text x="201.9" y="79.7">CAN-L</text>
<text x="10.3" y="85.9">B</text>
<text x="285.3" y="85.9">B</text>
<text x="236.3" y="122.9">TWAI-RX</text>
<text x="10.3" y="135.9">C</text>
<text x="285.3" y="135.9">C</text>
<text x="180.5" y="139.4">OLCB-DCC-A</text>
<text x="203.5" y="139.4">OLCB-DCC-A-RC</text>
<text x="91.9" y="147">OLCB-RC-VREF</text>
<text x="122.2" y="149.6">RAILCOM-DATA</text>
<text x="175" y="148.3">RAILCOM-GATE-EN</text>
<text x="233.9" y="153.4">TWAI-TX</text>
<text x="180.5" y="157.2">OLCB-DCC-B</text>
<text x="203.5" y="157.2">OLCB-DCC-B-RC</text>
<text x="22.1" y="171.2">OLCB-DCC-B-RC</text>
<text x="121.9" y="171.2">OLCB-DCC-A-RC</text>
<text x="10.3" y="185.9">D</text>
<text x="285.3" y="185.9">D</text>
<text x="68.6" y="190.2">RAILCOM-SHORT</text>
<text x="35" y="199.9">1</text>
<text x="85" y="199.9">2</text>
<text x="135" y="199.9">3</text>
<text x="185" y="199.9">4</text>
<text x="235" y="199.9">5</text>
<text x="285" y="199.9">6</text>
</g>
<g font-size="1.8" fill="#006464">
<text x="82.1" y="14.3">+12V</text>
<text x="77.1" y="22.5">R40</text>
<text x="87.3" y="22.6">D5</text>
<text x="245.7" y="20.5">RJ45</text>
<text x="246.8" y="18.2">J3</text>
<text x="25" y="29.4">C15</text>
<text x="70" y="29.7">D4</text>
<text x="75.8" y="30">R38</text>
<text x="77.1" y="25">10K</text>
<text x="87.5" y="24.9">B5819W</text>
<text x="194" y="27.6">+5V</text>
<text x="209.2" y="26.3">C20</text>
<text x="209.5" y="28.8">100nF</text>
<text x="259.8" y="30">GND</text>
<text x="259.8" y="27.4">GND</text>
<text x="24.1" y="31.7">100nF</text>
<text x="35.1" y="30.8">+12V</text>
<text x="61.8" y="30.8">+12V</text>
<text x="67.7" y="32">B5819W</text>
<text x="75.8" y="32.3">10K</text>
<text x="184.9" y="32.6">TJA1057/3</text>
<text x="189.4" y="30.1">U8</text>
<text x="208.9" y="35.2">GND</text>
<text x="22.2" y="39">GND</text>
<text x="30.5" y="40.3">100nF</text>
<text x="31.4" y="37.7">C16</text>
<text x="48.8" y="38.3">DRV8801PWP</text>
<text x="53.5" y="36">U6</text>
<text x="78" y="39">GND</text>
<text x="85.3" y="40.3">F3</text>
<text x="88.5" y="40.3">350mA</text>
<text x="169.4" y="40.3">+3V3</text>
<text x="187.7" y="36.4">TXD</text>
<text x="187.7" y="39">RXD</text>
<text x="197.5" y="38" transform="rotate(-90 197.5 38)">VCC</text>
<text x="200.9" y="39">CANH</text>
<text x="259.8" y="37.6">GND</text>
<text x="42.9" y="47.9">CP1</text>
<text x="42.9" y="45.3">VCP</text>
<text x="42.9" y="42.8">VBB</text>
<text x="61.5" y="42.8">OUT+</text>
<text x="62" y="45.3">OUT-</text>
<text x="75.8" y="47.9">R39</text>
<text x="81.4" y="47.9">1R</text>
<text x="85.3" y="47.9">F4</text>
<text x="88.5" y="47.9">350mA</text>
<text x="163.8" y="47.9">100nF</text>
<text x="164.7" y="45.3">C19</text>
<text x="187.7" y="44.1">VIO</text>
<text x="187.7" y="46.6">S</text>
<text x="197.5" y="47.5" transform="rotate(-90 197.5 47.5)">GND</text>
<text x="201.1" y="44.1">CANL</text>
<text x="246.8" y="46.2">J4</text>
<text x="42.9" y="50.4">CP2</text>
<text x="42.9" y="53">MODE1</text>
<text x="60.3" y="50.4">SENSE</text>
<text x="169.5" y="53">GND</text>
<text x="245.7" y="48.5">RJ45</text>
<text x="42.9" y="55.5">MODE2</text>
<text x="42.9" y="58">PHASE</text>
<text x="59.1" y="58">~{FAULT}</text>
<text x="83.1" y="54.2">GND</text>
<text x="196.2" y="55.5">GND</text>
<text x="259.8" y="55.4">GND</text>
<text x="259.8" y="57.9">GND</text>
<text x="42.9" y="63.1">~{SLEEP}</text>
<text x="42.9" y="60.6">ENABLE</text>
<text x="52.7" y="64" transform="rotate(-90 52.7 64)">GND(PPAD)</text>
<text x="55.2" y="64" transform="rotate(-90 55.2 64)">GND</text>
<text x="57.8" y="64" transform="rotate(-90 57.8 64)">GND</text>
<text x="59.6" y="60.6">VPROPI</text>
<text x="259.8" y="65.5">GND</text>
<text x="16.1" y="70.1">+12V</text>
<text x="20.4" y="75.9">C14</text>
<text x="40.3" y="77.6">C17</text>
<text x="52.6" y="74.5">GND</text>
<text x="72.5" y="75.8">U7</text>
<text x="75.8" y="75.2">+3V3</text>
<text x="117.8" y="74.4">R44</text>
<text x="118.2" y="76.7">0R</text>
<text x="15.8" y="83.4">GND</text>
<text x="20.5" y="78.2">100uF</text>
<text x="39.4" y="79.9">100nF</text>
<text x="66.1" y="78.4">74AHC1G08</text>
<text x="117.8" y="82">R45</text>
<text x="203.5" y="83.5">D6</text>
<text x="75.5" y="88.5">GND</text>
<text x="118.2" y="84.3">0R</text>
<text x="203.9" y="85.8">NUP2105L</text>
<text x="36.5" y="92.2">R31</text>
<text x="36.5" y="94.5">10K</text>
<text x="41.5" y="93">+3V3</text>
<text x="122.5" y="92.3">GND</text>
<text x="197.4" y="93.6">GND</text>
<text x="36.5" y="99.8">R32</text>
<text x="36.5" y="107.4">R33</text>
<text x="36.5" y="102.1">10K</text>
<text x="36.5" y="109.7">10K</text>
<text x="41.2" y="116.5">GND</text>
<text x="250" y="118.3">LM358</text>
<text x="251" y="116">U9B</text>
<text x="267.9" y="119.8">D8</text>
<text x="247.8" y="122.8">+</text>
<text x="260.8" y="122.4">160R</text>
<text x="261.3" y="120.1">R47</text>
<text x="267.5" y="122.8">LED</text>
<text x="273.5" y="121.5">+3V3</text>
<text x="191.8" y="135.5">IRF7351TRPBF</text>
<text x="195.8" y="133.2">Q10A</text>
<text x="250.3" y="136.8">V-</text>
<text x="255.5" y="136.8">V+</text>
<text x="259.5" y="133">+3V3</text>
<text x="110.3" y="142.5">LMV339D</text>
<text x="112.5" y="140.2">U5C</text>
<text x="245.7" y="140.6">GND</text>
<text x="253.8" y="139.3">LM358</text>
<text x="254.8" y="141.9">U9C</text>
<text x="264.1" y="140.6">100nF</text>
<text x="265.1" y="138">C21</text>
<text x="109.3" y="146.9">+</text>
<text x="247.4" y="148.8">LM358</text>
<text x="248.4" y="146.5">U9A</text>
<text x="259.7" y="145.7">GND</text>
<text x="96.2" y="154.6">R43</text>
<text x="245.2" y="153.3">+</text>
<text x="258.2" y="152.9">160R</text>
<text x="258.7" y="150.6">R46</text>
<text x="264.9" y="153.3">LED</text>
<text x="265.4" y="150.3">D7</text>
<text x="271" y="152">+3V3</text>
<text x="96.3" y="157.1">10k</text>
<text x="106.8" y="157.2">C18</text>
<text x="106.8" y="159.5">33pF</text>
<text x="195.8" y="160.9">Q10B</text>
<text x="39" y="165.9">R34</text>
<text x="55.5" y="165.9">R36</text>
<text x="72" y="165.9">R37</text>
<text x="86" y="165.9">R42</text>
<text x="102.3" y="165.3">GND</text>
<text x="191.8" y="163.2">IRF7351TRPBF</text>
<text x="38.3" y="168.2">24.9R</text>
<text x="54.8" y="168.2">24.9R</text>
<text x="71.3" y="168.2">24.9R</text>
<text x="85.3" y="168.2">24.9R</text>
<text x="42.1" y="178.7">0R</text>
<text x="42.2" y="176.1">R35</text>
<text x="51" y="177.4">Q8</text>
<text x="51.1" y="174.9">DTC143T</text>
<text x="62.8" y="178.7">GND</text>
<text x="70.8" y="174.9">DTC143T</text>
<text x="76.2" y="177.4">Q9</text>
<text x="84.5" y="177.3">0R</text>
<text x="84.6" y="175">R41</text>
</g>
<g font-size="1.8" fill="#0000c2">
<text x="39.4" y="20.8">DCC signal generator for the</text>
<text x="39.4" y="22.8">OpenLCB connection</text>
<text x="184.1" y="22.1">CAN Transceiver for</text>
<text x="184.1" y="24.1">OpenLCB Physical CAN</text>
<text x="167.6" y="58.6">Note: The TJA1057 is being used to allow split voltage</text>
<text x="167.6" y="60.7">levels between CAN and the TX/RX lines. Other similar</text>
<text x="167.6" y="62.7">CAN transceivers may be substituted as long as they</text>
<text x="167.6" y="64.8">use the same pinout.</text>
<text x="104.1" y="71.1">Select fast decay mode</text>
<text x="189.2" y="76.2">CAN TVS device</text>
<text x="224.8" y="75.4">Note: CAN Physical GND connections are connected</text>
<text x="224.8" y="77.5">to the shared GND of the Command Station PCB.</text>
<text x="59.7" y="92.1">Combine the enable and signal to</text>
<text x="59.7" y="94.2">select the phase. This ensure the</text>
<text x="59.7" y="96.2">phase is LOW when the h-bridge</text>
<text x="59.7" y="98.3">is diabled for RailCom cut-out or</text>
<text x="59.7" y="100.3">when the OPS track is disabled.</text>
<text x="247.6" y="107.9">CAN Activity LEDs</text>
<text x="177.8" y="127.5">RailCom Mosfet bridge for OpenLCB</text>
<text x="177.8" y="129.5">Power Station interface feedback support</text>
<text x="52.1" y="142.2">OpenLCB RailCom detector</text>
<text x="14" y="148.5">Note: The total resistance between the OLCB-DCC-A-RC</text>
<text x="14" y="150.6">and OLCB-DCC-B-RC should be 100ohm +/- 15%.</text>
<text x="14" y="154.6">No pull-ups are necessary on the RAILCOM-DATA or</text>
<text x="14" y="156.7">RAILCOM-SHORT nets as they are shared with</text>
<text x="14" y="158.7">the OPS track.</text>
</g>
<g font-size="1.8" fill="#a90000">
<text x="254.8" y="29.2">6</text>
<text x="254.8" y="26.7">7</text>
<text x="254.8" y="24.1">8</text>
<text x="184.9" y="35.6">1</text>
<text x="196.6" y="32.5" transform="rotate(-90 196.6 32.5)">3</text>
<text x="254.8" y="34.3">4</text>
<text x="254.8" y="31.7">5</text>
<text x="38.9" y="41.9">9</text>
<text x="69.4" y="41.9">7</text>
<text x="184.9" y="38.1">4</text>
<text x="207.8" y="38.1">7</text>
<text x="254.8" y="41.9">1</text>
<text x="254.8" y="39.4">2</text>
<text x="254.8" y="36.8">3</text>
<text x="38.4" y="47">11</text>
<text x="38.4" y="44.4">14</text>
<text x="68.9" y="44.4">10</text>
<text x="184.9" y="43.2">5</text>
<text x="184.9" y="45.7">8</text>
<text x="207.8" y="43.2">6</text>
<text x="38.4" y="49.5">12</text>
<text x="38.9" y="52.1">2</text>
<text x="69.4" y="49.5">8</text>
<text x="196.6" y="50.3" transform="rotate(-90 196.6 50.3)">2</text>
<text x="254.8" y="52.1">8</text>
<text x="38.4" y="54.6">16</text>
<text x="38.9" y="57.1">3</text>
<text x="38.9" y="59.7">6</text>
<text x="68.9" y="59.7">15</text>
<text x="69.4" y="57.1">1</text>
<text x="254.8" y="59.7">5</text>
<text x="254.8" y="57.1">6</text>
<text x="254.8" y="54.6">7</text>
<text x="38.9" y="62.2">5</text>
<text x="254.8" y="64.8">3</text>
<text x="254.8" y="62.2">4</text>
<text x="51.8" y="68.5" transform="rotate(-90 51.8 68.5)">17</text>
<text x="54.4" y="68.1" transform="rotate(-90 54.4 68.1)">4</text>
<text x="56.9" y="68.5" transform="rotate(-90 56.9 68.5)">13</text>
<text x="254.8" y="69.8">1</text>
<text x="254.8" y="67.3">2</text>
<text x="195.3" y="80.8" transform="rotate(-90 195.3 80.8)">1</text>
<text x="200.4" y="80.8" transform="rotate(-90 200.4 80.8)">2</text>
<text x="197.9" y="88.4" transform="rotate(-90 197.9 88.4)">3</text>
<text x="245.9" y="121.9">5</text>
<text x="258.6" y="124.5">7</text>
<text x="245.9" y="127">6</text>
<text x="247.8" y="135.9">4</text>
<text x="259.2" y="135.9">8</text>
<text x="193.8" y="138.4">8</text>
<text x="201.4" y="138.4">1</text>
<text x="107" y="146">11</text>
<text x="119.7" y="148.6">13</text>
<text x="197.9" y="145.5" transform="rotate(-90 197.9 145.5)">2</text>
<text x="107" y="151.1">10</text>
<text x="197.9" y="150.6" transform="rotate(-90 197.9 150.6)">4</text>
<text x="243.3" y="152.4">3</text>
<text x="256" y="154.9">1</text>
<text x="193.8" y="156.2">5</text>
<text x="201.4" y="156.2">3</text>
<text x="243.3" y="157.5">2</text>
<text x="62.5" y="176" transform="rotate(-90 62.5 176)">2</text>
<text x="70.1" y="176" transform="rotate(-90 70.1 176)">2</text>
<text x="52.8" y="180.8">1</text>
<text x="62.5" y="183.6" transform="rotate(-90 62.5 183.6)">3</text>
<text x="70.1" y="183.6" transform="rotate(-90 70.1 183.6)">3</text>
<text x="75.7" y="180.8">1</text>
</g>
<g font-size="1.8" fill="#0f0f0f">
<text x="27.8" y="47">OLCB-CP1</text>
<text x="24.9" y="52.1">OLCB-MODE1</text>
<text x="27.8" y="49.5">OLCB-CP2</text>
<text x="24.9" y="54.6">OLCB-MODE2</text>
<text x="25.1" y="57.1">OLCB-PHASE</text>
<text x="72.4" y="59.7">OLCB-VPROPI</text>
<text x="72.4" y="57.1">OLCB-FAULT</text>
<text x="24.2" y="63.5">OLCB-SLEEP</text>
<text x="30.3" y="82.5">OLCB-CP1</text>
<text x="44.4" y="82.5">OLCB-CP2</text>
<text x="83.8" y="81.3">OLCB-PHASE</text>
<text x="99.9" y="78.7">OLCB-MODE1</text>
<text x="99.9" y="86.3">OLCB-MODE2</text>
<text x="19.1" y="96.5">OLCB-SLEEP</text>
<text x="19.1" y="104.1">OLCB-FAULT</text>
<text x="18.2" y="111.7">OLCB-VPROPI</text>
</g>
<g font-size="1.4" fill="#a90000">
<text x="71.4" y="80">1</text>
<text x="71.4" y="82.5">2</text>
<text x="81.5" y="81.3">4</text>
</g>
<g font-size=".7" fill="#840000">
<text x="54.8" y="180.5">4k7</text>
<text x="73.6" y="180.5">4k7</text>
</g>
</svg>
